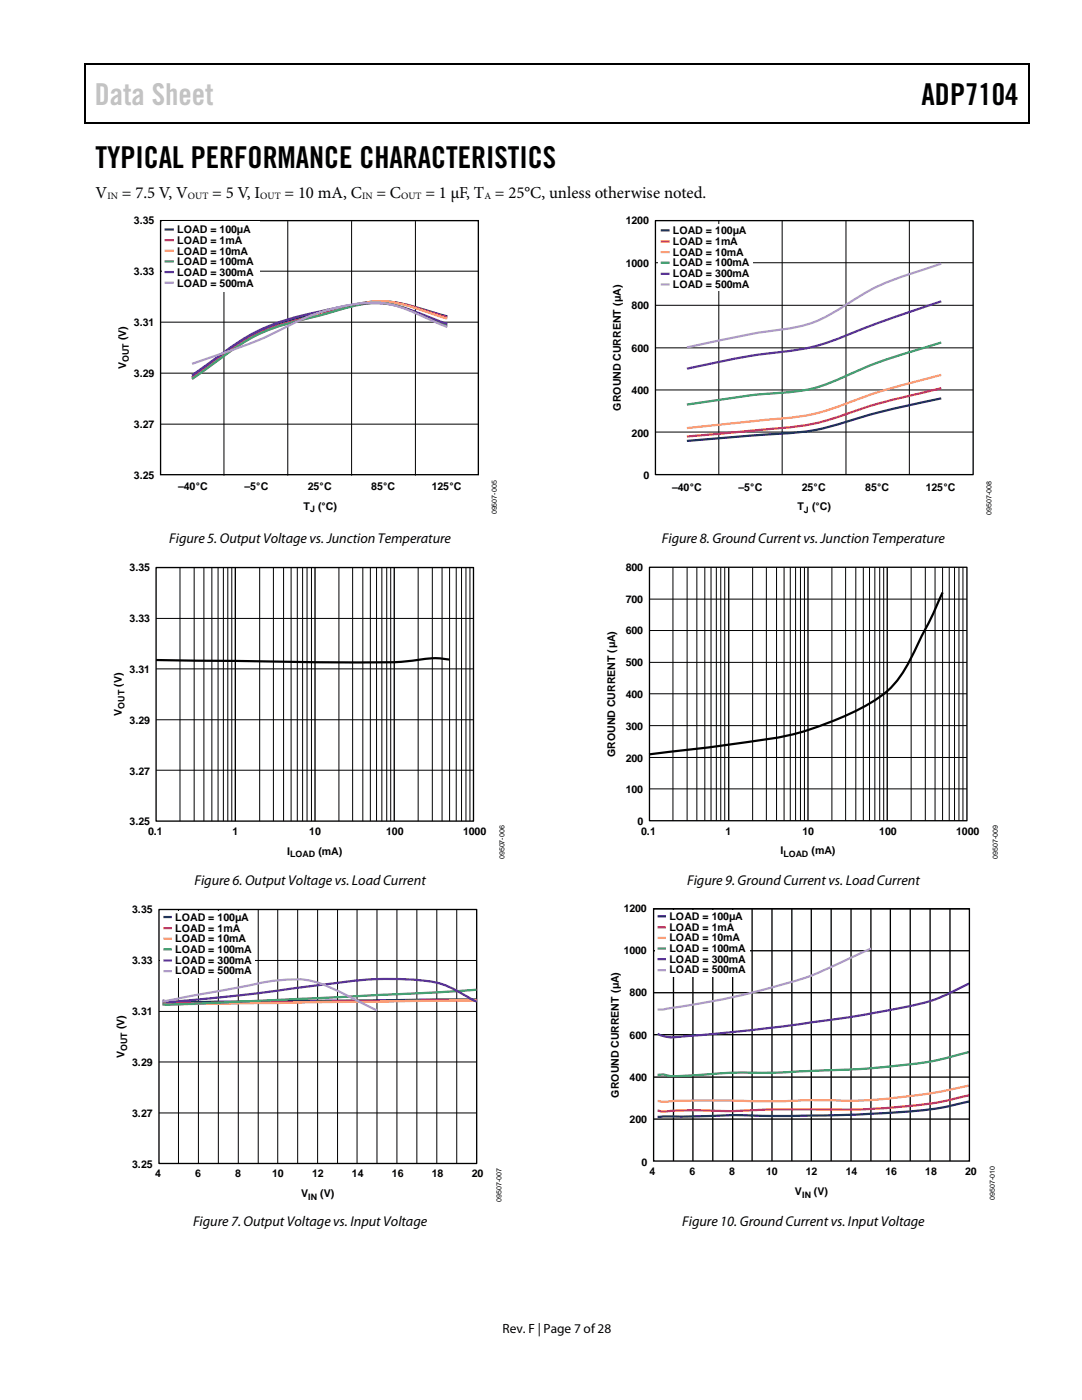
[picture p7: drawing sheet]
<svg xmlns="http://www.w3.org/2000/svg" width="216mm" height="279mm" viewBox="0 0 216 279" stroke-linecap="round" stroke-linejoin="round" font-family="sans-serif">
<path d="M16.9 12.7h.2v1h-.2zM16.9 12.7h.2v.3h-.2zM82.5 12.7h.3v.3h-.3zM205.1 12.7h.3v1h-.3zM205.1 12.7h.3v.3h-.3zM16.9 24.4h.2v.2h-.2zM82.3 24.4h.2v.2h-.2zM205.1 24.4h.3v.2h-.3z" fill="#000"/>
<path d="M17 13.7v10.7M17.1 12.8h65.4M82.8 12.8h122.3M205.2 13.7v10.7M17.1 24.5h188" fill="none" stroke="#000" stroke-width=".25"/>
<path d="M32.1 54.1h63.4M44.7 44.1v50.8M57.4 44.1v50.8M70.2 44.1v50.8M82.9 44.1v50.8M32.1 64.3h63.4M32.1 74.5h63.4M32.1 84.6h63.4" fill="none" stroke="#000" stroke-width=".2"/>
<path d="M89.3 63.1l-2.4-.6a34.9 34.9 0 0 0-11.5-2.4 66.1 66.1 0 0 0-12.8 2.7 41 41 0 0 0-14.7 5.5l-9.6 7" fill="none" stroke="#0a347d" stroke-width=".44"/>
<path d="M89.3 63.3l-2.4-.6a41.9 41.9 0 0 0-10.4-2.6 39.3 39.3 0 0 0-11.6 2.3l-3.2 .9a40 40 0 0 0-18.1 8.3l-5.3 3.8" fill="none" stroke="#e23354" stroke-width=".44"/>
<path d="M89.3 63.6l-2.4-.7a42.5 42.5 0 0 0-10.4-2.8 41.9 41.9 0 0 0-11.6 2.5l-3.2 .8a40 40 0 0 0-18.1 8.4l-5.3 3.8" fill="none" stroke="#fea36e" stroke-width=".44"/>
<path d="M89.3 65l-2.2-.8a49.2 49.2 0 0 0-9.5-3.6 25.7 25.7 0 0 0-11.5 1.7l-3.5 1a42.5 42.5 0 0 0-14.7 5.5l-9.6 6.8" fill="none" stroke="#339b66" stroke-width=".44"/>
<path d="M89.3 64.6l-2.2-.7a40.7 40.7 0 0 0-10.6-3.3 38 38 0 0 0-12.7 1.6 43.5 43.5 0 0 0-21.2 9.6l-4.3 3.1" fill="none" stroke="#593396" stroke-width=".44"/>
<path d="M89.3 65.3l-2.2-.9a41.2 41.2 0 0 0-10.6-3.9 35.2 35.2 0 0 0-14.8 2.6l-2.2 1a105 105 0 0 1-19.1 7.8l-2.1 .7" fill="none" stroke="#ac99cb" stroke-width=".44"/>
<path d="M32 44h63.5v50.7h-63.5z" fill="none" stroke="#000" stroke-width=".27"/>
<path d="M32.3 44.2h19.6v14.2h-19.6z" fill-rule="evenodd" fill="#fff"/>
<path d="M32.8 45.8h1.9M95.1 199.5l-62.7 .5" fill="none" stroke="#0a347d" stroke-width=".44"/>
<path d="M32.8 47.9h1.9M95.1 199.6l-62.7 .7" fill="none" stroke="#e23354" stroke-width=".44"/>
<path d="M32.8 50h1.9M95.1 199.6l-62.7 .8" fill="none" stroke="#fea36e" stroke-width=".44"/>
<path d="M32.8 52.2h1.9M95.1 197.5l-7.9 .6-23.8 1.1-29.7 1.3-1.3-.1" fill="none" stroke="#339b66" stroke-width=".44"/>
<path d="M32.8 54.3h1.9M32.4 199.6a11.3 11.3 0 0 0 4.8 .1l12.1-1.2 12.1-1.6a118.5 118.5 0 0 1 18.3-1.5 25.2 25.2 0 0 1 10.4 1.8l5 2.7" fill="none" stroke="#593396" stroke-width=".44"/>
<path d="M32.8 56.4h1.9M32.4 199.9l16.9-3.2a37 37 0 0 1 12.1-1.1 46.8 46.8 0 0 1 11.3 4.8l2.5 1.3" fill="none" stroke="#ac99cb" stroke-width=".44"/>
<g fill="none" stroke="#000" stroke-width=".2">
<path d="M31.1 113.3h63.4v50.6M35.9 113.3v50.6M38.7 113.3v50.6M40.7 113.3v50.6M42.3 113.3v50.6M43.5 113.3v50.6M44.6 113.3v50.6M45.5 113.3v50.6M46.3 113.3v50.6M51.8 113.3v50.6M54.6 113.3v50.6M56.6 113.3v50.6"/>
<path d="M58.1 113.3v50.6M59.3 113.3v50.6M60.4 113.3v50.6M61.3 113.3v50.6M62.2 113.3v50.6M67.6 113.3v50.6M70.4 113.3v50.6M72.4 113.3v50.6M73.9 113.3v50.6M75.1 113.3v50.6M76.2 113.3v50.6M77.2 113.3v50.6"/>
<path d="M78 113.3v50.6M83.4 113.3v50.6M86.3 113.3v50.6M88.2 113.3v50.6M89.7 113.3v50.6M91 113.3v50.6M92.1 113.3v50.6M93 113.3v50.6M93.8 113.3v50.6M31.1 123.4h63.4M31.1 133.5h63.4M31.1 143.6h63.4"/>
<path d="M31.1 153.7h63.4M31.7 191.7h63.4M35.6 181.5v50.7M39.6 181.5v50.7M43.6 181.5v50.7M47.5 181.5v50.7M51.5 181.5v50.7M55.4 181.5v50.7M59.4 181.5v50.7M63.4 181.5v50.7M67.4 181.5v50.7M71.2 181.5v50.7"/>
<path d="M75.2 181.5v50.7M79.2 181.5v50.7M83.2 181.5v50.7M87.2 181.5v50.7M91.1 181.5v50.7M31.7 211.9h63.4M31.7 201.9h63.4M31.7 222.1h63.4"/>
</g>
<path d="M31.1 113.3h63.4v50.6h-63.4zM47 113.3v50.6M62.9 113.3v50.6M78.7 113.3v50.6" fill="none" stroke="#000" stroke-width=".26"/>
<path d="M89.7 131.6a19.8 19.8 0 0 0-7.8 .3l-3.2 .3h-7.4l-40.2-.5" fill="none" stroke="#000" stroke-width=".44"/>
<path d="M31.7 181.5h63.4v50.7h-63.4z" fill="none" stroke="#000" stroke-width=".27"/>
<path d="M32 181.8h18.9v13.2h-18.9z" fill="#fff"/>
<path d="M187.8 79.5a193.8 193.8 0 0 0-23 5.9 78.2 78.2 0 0 1-13.8 1.4l-13.9 1.2M32.6 183h1.7" fill="none" stroke="#0a347d" stroke-width=".44"/>
<path d="M187.8 77.5a164 164 0 0 0-23 6.5 72.3 72.3 0 0 1-13.8 1.9l-13.9 1.2M32.6 185.2h1.7" fill="none" stroke="#e23354" stroke-width=".44"/>
<path d="M187.8 74.8a149.5 149.5 0 0 0-22.2 6.9 52.9 52.9 0 0 1-13.5 2.2l-15 1.5M32.6 187.3h1.7" fill="none" stroke="#fea36e" stroke-width=".44"/>
<path d="M187.8 68.4a127.2 127.2 0 0 0-19 6.6 31.4 31.4 0 0 1-14.4 3.5l-4.6 .4-12.7 1.8M32.6 189.5h1.7" fill="none" stroke="#339b66" stroke-width=".44"/>
<path d="M187.8 60.1a296.4 296.4 0 0 0-22.2 8.1 56.3 56.3 0 0 1-13.5 2.5l-5.8 .9-9.2 2M32.6 191.7h1.7" fill="none" stroke="#593396" stroke-width=".44"/>
<path d="M187.8 52.6l-3.2 1.1a51.8 51.8 0 0 0-16.9 7.8 26.2 26.2 0 0 1-13.3 4.5l-5.8 .9-11.5 2.4M32.6 193.8h1.7" fill="none" stroke="#ac99cb" stroke-width=".44"/>
<path d="M130.8 52.4h63.4M143.4 44v50.7M156.1 44v50.7M168.8 44v50.7M181.4 44v50.7M130.8 77.8h63.4M130.8 69.4h63.4M130.8 60.9h63.4M130.8 86.2h63.4" fill="none" stroke="#000" stroke-width=".2"/>
<path d="M130.8 44h63.4v50.7h-63.4z" fill="none" stroke="#000" stroke-width=".27"/>
<path d="M131.3 44.7h18.9v13.3h-18.9z" fill="#fff"/>
<path d="M131.8 46h1.8M193.4 219.8a81.6 81.6 0 0 1-19.6 2.5l-6.7 .3-12.2 .1a163.4 163.4 0 0 0-17.5 .1l-6.2 .1" fill="none" stroke="#0a347d" stroke-width=".44"/>
<path d="M131.8 48.2h1.8M193.4 218.6a99.9 99.9 0 0 1-25.2 2.9l-14.2-.1a130 130 0 0 1-16.6 .2l-3.1 .1a7.2 7.2 0 0 1-3.1 0" fill="none" stroke="#e23354" stroke-width=".44"/>
<path d="M131.8 50.3h1.8M193.4 216.6a115.3 115.3 0 0 1-26.3 3h-4.2a163.4 163.4 0 0 1-16.7 0l-11.9 .1a7.2 7.2 0 0 1-3.1 0" fill="none" stroke="#fea36e" stroke-width=".44"/>
<path d="M131.8 52.4h1.8M193.4 209.9a70.3 70.3 0 0 1-17.4 3.1l-5.6 .4-7.5 .3a218 218 0 0 1-17.6 .4 111 111 0 0 1-12 .6l-.9-.3-1.2 .1" fill="none" stroke="#339b66" stroke-width=".44"/>
<path d="M131.8 54.6h1.8M193.4 196.3l-1.6 .8a34.9 34.9 0 0 1-12.4 4.1 453.5 453.5 0 0 1-30.6 4.5l-12.2 1.1a8.9 8.9 0 0 1-4.9-.2l-.5-.3" fill="none" stroke="#593396" stroke-width=".44"/>
<path d="M131.8 56.8h1.8M173.8 189.3l-4.8 2.2a74.1 74.1 0 0 1-17.6 6.3 211.4 211.4 0 0 1-19 3.7h-1.2" fill="none" stroke="#ac99cb" stroke-width=".44"/>
<g fill="none" stroke="#000" stroke-width=".2">
<path d="M129.6 119.6h63.3M134.3 113.2v50.6M137.1 113.2v50.6M139 113.2v50.6M140.6 113.2v50.6M141.9 113.2v50.6M142.9 113.2v50.6M143.8 113.2v50.6M144.6 113.2v50.6M150.2 113.2v50.6M152.9 113.2v50.6M155 113.2v50.6"/>
<path d="M156.5 113.2v50.6M157.7 113.2v50.6M158.7 113.2v50.6M159.7 113.2v50.6M160.5 113.2v50.6M166 113.2v50.6M168.7 113.2v50.6M170.8 113.2v50.6M172.3 113.2v50.6M173.5 113.2v50.6M174.6 113.2v50.6M175.5 113.2v50.6"/>
<path d="M176.3 113.2v50.6M181.8 113.2v50.6M184.6 113.2v50.6M186.6 113.2v50.6M188.1 113.2v50.6M189.4 113.2v50.6M190.5 113.2v50.6M191.3 113.2v50.6M192.1 113.2v50.6M129.6 138.5h63.3M129.6 132.2h63.3M129.6 125.8h63.3"/>
<path d="M129.6 157.4h63.3M129.6 151.2h63.3M129.6 144.8h63.3"/>
</g>
<g fill="none" stroke="#000" stroke-width=".26">
<path d="M129.6 113.2h63.3v50.6h-63.3zM145.4 113.2v50.6M161.2 113.2v50.6M177 113.2v50.6M130.4 181.4h63v50.3h-63zM130.4 181.4h63M130.4 198.1h63M130.4 189.7h63M134.4 181.4v50.3M138.3 181.4v50.3M142.2 181.4v50.3M146.2 181.4v50.3"/>
<path d="M150.1 181.4v50.3M154 181.4v50.3M158 181.4v50.3M161.9 181.4v50.3M165.8 181.4v50.3M169.8 181.4v50.3M173.8 181.4v50.3M177.7 181.4v50.3M181.6 181.4v50.3M185.6 181.4v50.3M189.6 181.4v50.3M130.4 206.5h63"/>
<path d="M130.4 215h63M130.4 223.3h63"/>
</g>
<path d="M188.1 118.2a186.9 186.9 0 0 1-7.8 15.8 19.3 19.3 0 0 1-8.7 7.5 61.8 61.8 0 0 1-23.8 6.8l-18.3 2.3" fill="none" stroke="#000" stroke-width=".44"/>
<path d="M130.7 181.6h18.8v13.3h-18.8z" fill="#fff"/>
<path d="M131.2 182.9h1.7" fill="none" stroke="#0a347d" stroke-width=".44"/>
<path d="M131.2 185.1h1.7" fill="none" stroke="#e23354" stroke-width=".44"/>
<path d="M131.2 187.2h1.7" fill="none" stroke="#fea36e" stroke-width=".44"/>
<path d="M131.2 189.3h1.7" fill="none" stroke="#339b66" stroke-width=".44"/>
<path d="M131.2 191.4h1.7" fill="none" stroke="#593396" stroke-width=".44"/>
<path d="M131.2 193.6h1.7" fill="none" stroke="#ac99cb" stroke-width=".44"/>
<text font-size="6" fill="#c1c1c1" x="18.9" y="20.9">Data Sheet</text>
<g font-size="6">
<text x="183.9" y="20.9">ADP7104</text>
<text x="19" y="33.6">TYPICAL PERFORMANCE CHARACTERISTICS</text>
</g>
<g font-size="3.3">
<text x="19" y="39.5">V</text>
<text x="24.3" y="39.5">= 7.5 V, V</text>
<text x="42.3" y="39.5">= 5 V, I</text>
<text x="56.8" y="39.5">= 10 mA, C</text>
<text x="75.1" y="39.5">= C</text>
<text x="84.9" y="39.5">= 1 µF, T = 25°C, unless otherwise noted.</text>
</g>
<g font-size="2.8">
<text x="33.8" y="108.3">Figure 5. Output Voltage vs. Junction Temperature</text>
<text x="132.1" y="108.3">Figure 8. Ground Current vs. Junction Temperature</text>
<text x="38.8" y="176.6">Figure 6. Output Voltage vs. Load Current</text>
<text x="137.1" y="176.6">Figure 9. Ground Current vs. Load Current</text>
<text x="38.5" y="244.7">Figure 7. Output Voltage vs. Input Voltage</text>
<text x="136.1" y="244.7">Figure 10. Ground Current vs. Input Voltage</text>
</g>
<text font-size="2.7" x="100.3" y="266">Rev. F | Page 7 of28</text>
<g font-size="2.1">
<text x="26.7" y="44.7">3.35</text>
<text x="35.3" y="46.6">LOAD = 100µA</text>
<text x="124.9" y="44.7">1200</text>
<text x="134.2" y="46.8">LOAD = 100µA</text>
<text x="35.3" y="48.7">LOAD = 1mA</text>
<text x="35.3" y="50.8">LOAD = 10mA</text>
<text x="35.3" y="52.9">LOAD = 100mA</text>
<text x="124.9" y="53.2">1000</text>
<text x="134.2" y="48.9">LOAD = 1mA</text>
<text x="134.2" y="51">LOAD = 10mA</text>
<text x="134.2" y="53.1">LOAD = 100mA</text>
<text x="26.7" y="54.9">3.33</text>
<text x="35.3" y="55.1">LOAD = 300mA</text>
<text x="35.3" y="57.2">LOAD = 500mA</text>
<text x="134.2" y="55.3">LOAD = 300mA</text>
<text x="134.2" y="57.4">LOAD = 500mA</text>
<text x="26.7" y="65.1">3.31</text>
<text x="126" y="61.7">800</text>
<text x="25.2" y="67.9" transform="rotate(-90 25.2 67.9)">(V)</text>
<text x="126" y="70.2">600</text>
<text x="25.2" y="73.7" transform="rotate(-90 25.2 73.7)">V</text>
<text x="26.7" y="75.3">3.29</text>
<text x="123.9" y="82" transform="rotate(-90 123.9 82)">GROUND CURRENT (µA)</text>
<text x="126" y="78.6">400</text>
<text x="26.7" y="85.4">3.27</text>
<text x="126" y="87.1">200</text>
<text x="26.7" y="95.6">3.25</text>
<text x="128.4" y="95.6">0</text>
<text x="35.5" y="97.8">–40°C</text>
<text x="48.8" y="97.8">–5°C</text>
<text x="60.6" y="101.7">T</text>
<text x="61.4" y="97.8">25°C</text>
<text x="63.5" y="101.7">(°C)</text>
<text x="74.1" y="97.8">85°C</text>
<text x="86.2" y="97.8">125°C</text>
<text x="134.1" y="97.9">–40°C</text>
<text x="147.3" y="97.9">–5°C</text>
<text x="159.1" y="101.9">T</text>
<text x="160" y="97.9">25°C</text>
<text x="162" y="101.9">(°C)</text>
<text x="172.7" y="97.9">85°C</text>
<text x="184.7" y="97.9">125°C</text>
<text x="25.9" y="114">3.35</text>
<text x="124.9" y="113.9">800</text>
<text x="25.9" y="124.1">3.33</text>
<text x="124.9" y="120.3">700</text>
<text x="124.9" y="126.6">600</text>
<text x="24.3" y="137.1" transform="rotate(-90 24.3 137.1)">(V)</text>
<text x="25.9" y="134.3">3.31</text>
<text x="124.9" y="132.9">500</text>
<text x="24.3" y="142.8" transform="rotate(-90 24.3 142.8)">V</text>
<text x="124.9" y="139.3">400</text>
<text x="25.9" y="144.4">3.29</text>
<text x="124.9" y="145.6">300</text>
<text x="25.9" y="154.6">3.27</text>
<text x="122.7" y="151.1" transform="rotate(-90 122.7 151.1)">GROUND CURRENT (µA)</text>
<text x="124.9" y="152">200</text>
<text x="124.9" y="158.3">100</text>
<text x="25.9" y="164.7">3.25</text>
<text x="29.6" y="166.6">0.1</text>
<text x="46.4" y="166.6">1</text>
<text x="61.7" y="166.6">10</text>
<text x="77.1" y="166.6">100</text>
<text x="92.4" y="166.6">1000</text>
<text x="127.2" y="164.7">0</text>
<text x="128" y="166.6">0.1</text>
<text x="144.8" y="166.6">1</text>
<text x="160.1" y="166.6">10</text>
<text x="175.5" y="166.6">100</text>
<text x="190.8" y="166.6">1000</text>
<text x="57.3" y="170.6">I</text>
<text x="63.5" y="170.6">(mA)</text>
<text x="155.7" y="170.5">I</text>
<text x="161.9" y="170.5">(mA)</text>
<text x="26.4" y="182.2">3.35</text>
<text x="34.9" y="183.8">LOAD = 100µ</text>
<text x="34.9" y="185.9">LOAD = 1mA</text>
<text x="48.1" y="183.8">A</text>
<text x="124.5" y="182">1200</text>
<text x="133.6" y="185.8">LOAD = 1mA</text>
<text x="133.6" y="183.7">LOAD = 100µ</text>
<text x="146.7" y="183.7">A</text>
<text x="34.9" y="188.1">LOAD = 10mA</text>
<text x="34.9" y="190.2">LOAD = 100mA</text>
<text x="124.5" y="190.4">1000</text>
<text x="133.6" y="190">LOAD = 100mA</text>
<text x="133.6" y="187.9">LOAD = 10mA</text>
<text x="26.4" y="192.4">3.33</text>
<text x="34.9" y="192.3">LOAD = 300mA</text>
<text x="34.9" y="194.4">LOAD = 500mA</text>
<text x="133.6" y="192.1">LOAD = 300mA</text>
<text x="133.6" y="194.2">LOAD = 500mA</text>
<text x="26.4" y="202.6">3.31</text>
<text x="125.6" y="198.9">800</text>
<text x="24.8" y="205.4" transform="rotate(-90 24.8 205.4)">(V)</text>
<text x="125.6" y="207.3">600</text>
<text x="24.8" y="211.2" transform="rotate(-90 24.8 211.2)">V</text>
<text x="26.4" y="212.7">3.29</text>
<text x="125.6" y="215.8">400</text>
<text x="123.5" y="219.1" transform="rotate(-90 123.5 219.1)">GROUND CURRENT (µA)</text>
<text x="26.4" y="222.9">3.27</text>
<text x="125.6" y="224.2">200</text>
<text x="26.4" y="233.1">3.25</text>
<text x="128" y="232.7">0</text>
<text x="31" y="235">4</text>
<text x="38.9" y="235">6</text>
<text x="46.9" y="235">8</text>
<text x="54.3" y="235">10</text>
<text x="60.1" y="238.9">V</text>
<text x="62.3" y="235">12</text>
<text x="63.9" y="238.9">(V)</text>
<text x="70.2" y="235">14</text>
<text x="78.2" y="235">16</text>
<text x="86.2" y="235">18</text>
<text x="94.1" y="235">20</text>
<text x="129.6" y="234.5">4</text>
<text x="137.5" y="234.5">6</text>
<text x="145.5" y="234.5">8</text>
<text x="152.9" y="234.5">10</text>
<text x="158.6" y="238.5">V</text>
<text x="160.8" y="234.5">12</text>
<text x="162.4" y="238.5">(V)</text>
<text x="168.7" y="234.5">14</text>
<text x="176.7" y="234.5">16</text>
<text x="184.6" y="234.5">18</text>
<text x="192.6" y="234.5">20</text>
</g>
<g font-size="1.9">
<text x="21.4" y="39.7">IN</text>
<text x="37.5" y="39.7">OUT</text>
<text x="51.9" y="39.7">OUT</text>
<text x="72.3" y="39.7">IN</text>
<text x="80.1" y="39.7">OUT</text>
<text x="96.6" y="39.7">A</text>
</g>
<g font-size="1.8">
<text x="25.7" y="72.3" transform="rotate(-90 25.7 72.3)">OUT</text>
<text x="61.9" y="102.3">J</text>
<text x="160.4" y="102.4">J</text>
<text x="24.9" y="141.4" transform="rotate(-90 24.9 141.4)">OUT</text>
<text x="57.9" y="171.1">LOAD</text>
<text x="156.3" y="171">LOAD</text>
<text x="25.4" y="209.7" transform="rotate(-90 25.4 209.7)">OUT</text>
<text x="61.5" y="239.5">IN</text>
<text x="160" y="239">IN</text>
</g>
<g font-size="1.4">
<text x="99.1" y="102.7" transform="rotate(-90 99.1 102.7)">09507-005</text>
<text x="197.8" y="102.8" transform="rotate(-90 197.8 102.8)">09507-008</text>
<text x="100.7" y="171.5" transform="rotate(-90 100.7 171.5)">09507-006</text>
<text x="199.1" y="171.5" transform="rotate(-90 199.1 171.5)">09507-009</text>
<text x="100.1" y="239.9" transform="rotate(-90 100.1 239.9)">09507-007</text>
<text x="198.5" y="239.4" transform="rotate(-90 198.5 239.4)">09507-010</text>
</g>
</svg>
